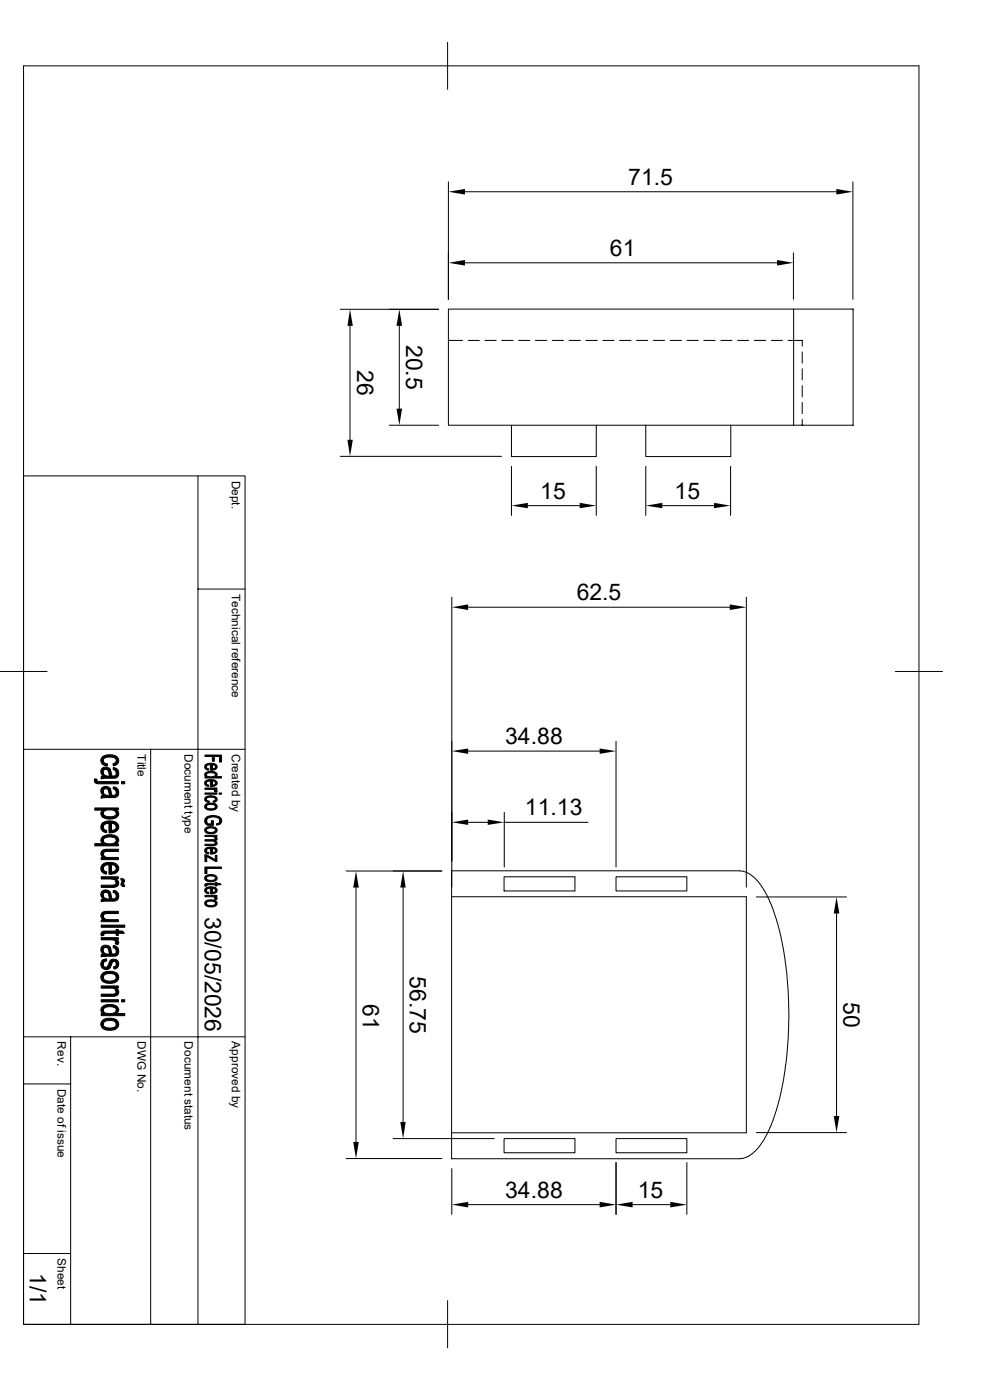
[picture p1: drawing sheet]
<svg xmlns="http://www.w3.org/2000/svg" width="210mm" height="297mm" viewBox="0 0 210 297" stroke-linecap="round" stroke-linejoin="round" font-family="sans-serif">
<g fill="none" stroke="#000" stroke-width=".21">
<path d="M5 14h189.9v267h-189.9zM95 9v10M95.1 38.6v24.9M180.9 38.6v24.9M98.6 40.7h78.8M98.6 55.8h66.2M168.3 53.6v9.9M72.2 65.6h20.8M74.3 69.1v24.2M84.7 69.1v17.6M95.1 65.6h73.3v24.6h-73.3zM95.1 72.2h3"/>
<path d="M99.3 72.2h2.4M102.9 72.2h2.3M106.4 72.2h2.4M110 72.2h2.4M113.6 72.2h2.4M117.2 72.2h2.3M120.7 72.2h2.4M124.3 72.2h2.4M127.9 72.2h2.4M131.4 72.2h2.5M135 72.2h2.4M138.6 72.2h2.4"/>
<path d="M142.2 72.2h2.4M145.8 72.2h2.3M149.3 72.2h2.4M152.9 72.2h2.4M156.5 72.2h2.3M160 72.2h2.4M163.6 72.2h2.4M167.2 72.2h3v1.2M168.4 65.6h12.6v24.6h-12.6M170.2 74.7v2.3M170.2 78.2v2.4M72.2 96.8h34.2"/>
<path d="M82.6 90.2h10.4M108.5 90.2v6.7h18v-6.7M108.5 98.9v10.4M126.5 98.9v10.4M137 90.2v6.7h18v-6.7M137 98.9v10.4M155 98.9v10.4M170.2 81.8v2.4M170.2 85.4v2.4M170.2 89v1.2M5 101h47v180h-47M42 101v180"/>
<path d="M112 107.3h11M140.5 107.3h11M42 125h10M95.8 126.7v61.5M99.3 128.8h55.5M158.3 126.7v61.5M0 142.5h10M5 159h47M32 159v122M99.3 159.3h27.9M130.7 157.3v26.6M189.9 142.5h10"/>
<path d="M99.3 174.5h4.2M107 172.3v11.6M107 174.5h17.8M73.4 184.8h20.3M75.5 188.3v54M85.5 188.3v49.7M95.8 190.2v50.1h62.5v-50.1h-62.5v-5.5h61l1.6 .4 1.2 .7 1 1 1.5 2 1.5 3.1 1.2 3.3 .9 3.6 .8 4.8 .7 6.9 .1 3.7-.1 5.9-.3 4.3-.8 5.2-1 4.7-1.5 4.3-1.4 2.9-1.6 2.3-1 .9-1.2 .8-1.6 .3h-61v-5.5M106.9 186h15.1v3h-15.1zM130.7 186h15v3h-15zM160.4 190.3h19.2M177.5 193.8v43M5 220h47"/>
<path d="M15 220v61M5 230h10M73.4 245.8h20.3M83.4 241.6h21.5M95.8 247.9v9.7M99.3 255.6h27.9M106.9 241.6h15.1v3h-15.1zM130.7 241.6h15v3h-15zM130.7 246.6v11M134.2 255.6h8M145.7 246.6v11M160.4 240.3h19.2"/>
<path d="M5 265.9h10M95 275.9v10.1"/>
</g>
<g fill="#000" stroke="#000" stroke-width=".21">
<path d="M20.1 165.2l.5 .1-.1 .9-.3-.1-.2-.3z" fill-rule="evenodd"/>
<path d="M21.6 172l.2-.1v1.5l-.3-.3-.1-.5z" fill-rule="evenodd"/>
<path d="M21.7 177.6l.2-.1-.1 1.5a.8 .8 0 0 1-.1-1.4z" fill-rule="evenodd"/>
<path d="M21.9 163.8v.9z" fill-rule="evenodd"/>
<path d="M21.9 167.9v.9z" fill-rule="evenodd"/>
<path d="M21.7 174.7l.2-.2v1.2l.2 .3 .5 .2v.5a1.2 1.2 0 0 1-1.1-.8 1.2 1.2 0 0 1 .2-1.2z" fill-rule="evenodd"/>
<path d="M21.8 160.5l.1 1.1 .3 .3 .6 .2-.1 .4a1.17 1.17 0 0 1-1.1-.5 1.17 1.17 0 0 1 0-1.3z" fill-rule="evenodd"/>
<path d="M21.6 163.1a1.18 1.18 0 0 1 1.7 .1l-.1 1.4a1.42 1.42 0 0 0-.7-1.4h-.1a.51 .51 0 0 0-.5 .6l-.1 .8a1.15 1.15 0 0 1-.2-1.5z" fill-rule="evenodd"/>
<path d="M21.6 167.2a1.18 1.18 0 0 1 1.7 .1v1.4l-.2-.4a.68 .68 0 0 0-.3-.9 .68 .68 0 0 0-.9 .2l-.1 1.1a1.15 1.15 0 0 1-.2-1.5z" fill-rule="evenodd"/>
<path d="M24 162h.1a.58 .58 0 0 0 .6-.6l-.1 .9-.6 .2z" fill-rule="evenodd"/>
<path d="M24 162.8l.7 .2v1l-.2-.5-.5-.2z" fill-rule="evenodd"/>
<path d="M24 166.9l.7 .2v1l-.2-.5-.5-.2z" fill-rule="evenodd"/>
<path d="M21.9 174.5a2.89 2.89 0 0 1 2.8 0v.9l-.4-.6-.7-.1v2h-.5v-2.1l-.9 .3-.3 .6z" fill-rule="evenodd"/>
<path d="M24.6 171.8l.1 .8z" fill-rule="evenodd"/>
<path d="M21.9 177.4a2.98 2.98 0 0 1 2.9 .1l-.1 .8a1.48 1.48 0 0 0-2-.7l-.6 .2-.2 .5z" fill-rule="evenodd"/>
<path d="M20.5 165.6l.3 .2h4.3v.5h-4.3l-.3-.1z" fill-rule="evenodd"/>
<path d="M20.1 171.4h5v.4h-.5v.5a1.95 1.95 0 0 0-2.7 0l-.1 1.1v-1.5h-1.7z" fill-rule="evenodd"/>
<path d="M20.1 179h1.7l.1-1.5v.8a1.61 1.61 0 0 0 2.2 .6l.5-.3v.4h.5v.5h-5z" fill-rule="evenodd"/>
<path d="M22 160.4l.2-.1a2.4 2.4 0 0 1 2.9 .6v.8l-.4 .5v-.8a1.49 1.49 0 0 0-2-.7l-.6 .2-.2 .5z" fill-rule="evenodd"/>
<path d="M21.9 164.1l.5 .4 .9 .1v-1.4l.3 .8a.56 .56 0 0 0 .5 .6 .56 .56 0 0 0 .6-.6v-1a1.14 1.14 0 0 1 .4 1.4 1.14 1.14 0 0 1-1.3 .7h-1.5l-.8 .2v-.5l.4-.1z" fill-rule="evenodd"/>
<path d="M21.9 168.2l.5 .5h.9v-1.4l.3 .8a.56 .56 0 0 0 .5 .6 .56 .56 0 0 0 .6-.6v-1a1.14 1.14 0 0 1 .4 1.4 1.14 1.14 0 0 1-1.3 .7h-1.7l-.6 .2v-.5l.4-.1z" fill-rule="evenodd"/>
<path d="M21.9 172.6a1.81 1.81 0 0 0 2.6 .4l.2-.2v-.9a.96 .96 0 0 1 .4 1.1 .96 .96 0 0 1-1 .7h-.1a3.2 3.2 0 0 1-2.2-.3z" fill-rule="evenodd"/>
<path d="M23.6 174.7v1.5h.2l.5-.2 .3-.3 .1-1.2a1.14 1.14 0 0 1 .4 1.4 1.14 1.14 0 0 1-1.2 .7l-.3 .1z" fill-rule="evenodd"/>
<path d="M24.8 177.5a.87 .87 0 0 1 .4 .8 .87 .87 0 0 1-.6 .7z" fill-rule="evenodd"/>
<path d="M25.8 165.8h.7v.5h-.7z" fill-rule="evenodd"/>
<path d="M43.5 164.1l.3-.2v.9l-.3-.2z" fill-rule="evenodd"/>
<path d="M43.6 162.3l.2-.2v.7l.5 .3-.1 .3a.73 .73 0 0 1-.7-.3 .73 .73 0 0 1 .1-.8z" fill-rule="evenodd"/>
<path d="M43.5 165.8l.3-.2v.7l.5 .3-.1 .2a.72 .72 0 0 1-.7-1z" fill-rule="evenodd"/>
<path d="M43.6 169.2l.2-.2v.8l.6 .2v.2a.69 .69 0 0 1-.8-.2 .69 .69 0 0 1 0-.8z" fill-rule="evenodd"/>
<path d="M43.8 173.4v.8l.3 .5 .7 .1v-.7h.5v1h-1.4l-.2-.2-.3-.5v-.5z" fill-rule="evenodd"/>
<path d="M45.6 177.5l.1 .4z" fill-rule="evenodd"/>
<path d="M43.8 162.1l.6-.2 .9 .1 .4 .1v.6l-.2-.4-.5-.1v1.2h-.4v-1.2l-.6 .1-.2 .4z" fill-rule="evenodd"/>
<path d="M43.8 165.6l.5-.2 1.3 .1 .1 .6-.2-.3-.5-.1v1.1l-.4 .1v-1.2l-.6 .1-.2 .4z" fill-rule="evenodd"/>
<path d="M45.2 170l.5-.4v.5l-.4 .1z" fill-rule="evenodd"/>
<path d="M43.8 170.6l.9-.3 .7 .1 .3 .2v.5a1.24 1.24 0 0 0-1.9 0z" fill-rule="evenodd"/>
<path d="M43.8 175.6l.5-.2 1.2 .1 .2 .1v.5a1.24 1.24 0 0 0-1.9 0z" fill-rule="evenodd"/>
<path d="M43.5 178.1h2.1l.1 .7-.2-.3-.3-.1h-1.7z" fill-rule="evenodd"/>
<path d="M43.8 179.9l.5-.2 1.2 .1 .2 .1v.6l-.2-.4-.5-.1v1.2h-.4v-1.2l-.6 .1-.2 .4z" fill-rule="evenodd"/>
<path d="M43.5 168.2h2.5v.3h-2.5z" fill-rule="evenodd"/>
<path d="M43.5 167.2h2.5v.2h-.4v.4l-.5-.3h-1.6z" fill-rule="evenodd"/>
<path d="M43.5 177.2h2.5v.3h-.4v.2l-.5-.2h-1.6z" fill-rule="evenodd"/>
<path d="M45 162.2v.9h.2l.5-.3v-.7a.68 .68 0 0 1 .3 .9 .68 .68 0 0 1-.8 .4h-.2z" fill-rule="evenodd"/>
<path d="M43.8 163.9l.9-.2a1.04 1.04 0 0 1 1.4 .8l-.4 .3v-.5a1.29 1.29 0 0 0-1.9 .1z" fill-rule="evenodd"/>
<path d="M45 165.7l.1 .9 .6-.4v-.6a.68 .68 0 0 1 .3 .9 .68 .68 0 0 1-.8 .3h-.2z" fill-rule="evenodd"/>
<path d="M45.6 167.4l.5 .3-.2 .4-.4-.1z" fill-rule="evenodd"/>
<path d="M43.8 169l.7-.2 .6 .1a.7 .7 0 0 1 .8 .3 .7 .7 0 0 1-.1 .9l-.1-.5a1.3 1.3 0 0 0-1.7-.4l-.2 .3z" fill-rule="evenodd"/>
<path d="M43.5 170.8l.3-.2v.5a1.26 1.26 0 0 0 1.7 .3l.2-.2v-.6a.7 .7 0 0 1 .3 .8 .7 .7 0 0 1-.8 .4l-.4 .1a.99 .99 0 0 1-1.4-1z" fill-rule="evenodd"/>
<path d="M43.5 175.8l.3-.2v.5a1.26 1.26 0 0 0 1.7 .3l.2-.3v-.5a.74 .74 0 0 1 .3 .9 .74 .74 0 0 1-.9 .4h-.3a.99 .99 0 0 1-1.4-.8z" fill-rule="evenodd"/>
<path d="M45.7 177.5a.48 .48 0 0 1 .4 .5 .48 .48 0 0 1-.5 .4z" fill-rule="evenodd"/>
<path d="M43.5 179.1h1.9l.3-.2v-.5a.5 .5 0 0 1 .3 .7 .5 .5 0 0 1-.7 .3h-1.8z" fill-rule="evenodd"/>
<path d="M45.9 174.8a.72 .72 0 0 0 .8-.7v.7l-.7 .2z" fill-rule="evenodd"/>
<path d="M46.5 168.2h.5v.3h-.5z" fill-rule="evenodd"/>
<path d="M43.5 160.2h3.5v1.5h-.4v-1.2h-1.1v1h-.5v-1h-1.5z" fill-rule="evenodd"/>
<path d="M43.8 164.5a1.33 1.33 0 0 0 1.9-.2v.5h1.3v.3h-3.5v-.3h.3z" fill-rule="evenodd"/>
<path d="M43.8 173.4l1.1-.4 .9 .1 .8 .2a.9 .9 0 0 1 .1 1.5v-.7a1.58 1.58 0 0 0-2.3-.7l-.4 .3-.2 .5z" fill-rule="evenodd"/>
<path d="M21.5 196.3h5v.4h-5z" fill-rule="evenodd"/>
<path d="M21.9 189.9v.9z" fill-rule="evenodd"/>
<path d="M21.6 197.7l.4-.1v.9h-.5l-.1-.4z" fill-rule="evenodd"/>
<path d="M21.9 181.2l.1 .7h-.1z" fill-rule="evenodd"/>
<path d="M21.9 194.4l.1 .8-.1-.1z" fill-rule="evenodd"/>
<path d="M21.7 183.5l.2-.2 .1 1.3 .6 .4v.5a1.2 1.2 0 0 1-1.1-.7 1.2 1.2 0 0 1 .2-1.3z" fill-rule="evenodd"/>
<path d="M21.6 189.1a1.18 1.18 0 0 1 1.7 .1v1.5l-.2-.5a.68 .68 0 0 0-.3-.8 .68 .68 0 0 0-.9 .2l-.1 1.1a1.15 1.15 0 0 1-.2-1.6z" fill-rule="evenodd"/>
<path d="M21.9 183.3a3 3 0 0 1 2.8 0v.9l-.3-.5-.8-.2v2h-.5v-2.1l-.9 .2-.3 .6z" fill-rule="evenodd"/>
<path d="M24.6 186.4v.8z" fill-rule="evenodd"/>
<path d="M24 188.9l.7 .2v.9l-.1-.4-.6-.2z" fill-rule="evenodd"/>
<path d="M21.5 180.6l.3-.2 .6-.2h2.7v.4l-2.8 .1-.4 .4v.8l-.5-.6z" fill-rule="evenodd"/>
<path d="M21.5 181.9h.5l.1-.3 .6 .3h2.4v.5h-3.6z" fill-rule="evenodd"/>
<path d="M21.5 186h3.6v.4h-.5v.5l-.3-.3-.4-.1h-2.4z" fill-rule="evenodd"/>
<path d="M21.8 193.5l.7-.2h2.6v.5h-2.5l-.5 .2-.2 1.1a.88 .88 0 0 1-.1-1.6z" fill-rule="evenodd"/>
<path d="M21.5 195.2h.5l.1-.4 .6 .3h2.4v.4h-3.6z" fill-rule="evenodd"/>
<path d="M21.5 198.9h3.6v.4h-.5l-.1 .5a.98 .98 0 0 0-1.1-.4h-1.9z" fill-rule="evenodd"/>
<path d="M23.6 183.5v1.5l.7-.2 .3-.3 .1-1.2a1.18 1.18 0 0 1 .4 1.4 1.18 1.18 0 0 1-1.4 .7l-.1 .1z" fill-rule="evenodd"/>
<path d="M21.5 187.8l2.8-.1 .3-.3 .1-.9a.94 .94 0 0 1 .4 1.2 .94 .94 0 0 1-1.1 .6h-2.5z" fill-rule="evenodd"/>
<path d="M21.9 190.2l.5 .4 .9 .1v-1.5l.3 .8a.56 .56 0 0 0 .5 .7 .56 .56 0 0 0 .6-.7v-.9a1.14 1.14 0 0 1 .4 1.4 1.14 1.14 0 0 1-1.3 .7l-2.3 .1v-.5h.4z" fill-rule="evenodd"/>
<path d="M24.6 199.3l.1 .1a.59 .59 0 0 1 .4 .4 .59 .59 0 0 1-.1 .6l-.6-.2z" fill-rule="evenodd"/>
<path d="M26 186.9v1.1a.63 .63 0 0 1 0-1.1z" fill-rule="evenodd"/>
<path d="M22 197.6l2.6-.1v-.3h.5v.3h.9l.4 .5h-1.3v.5h-.5v-.5h-2.3l-.3 .2z" fill-rule="evenodd"/>
<path d="M25.7 186.4a.65 .65 0 0 1 .7 .4 .65 .65 0 0 1-.3 .7v.5h-.1v-1.1l-.3-.2z" fill-rule="evenodd"/>
<path d="M26.1 187.6l.3 .1v.4l-.3-.1z" fill-rule="evenodd"/>
<path d="M43.5 181.4l.3 .3 .1 1.1h-.4z" fill-rule="evenodd"/>
<path d="M43.5 187.6l.4-.1v.5h-.4z" fill-rule="evenodd"/>
<path d="M43.5 180.1l.3-.2v.7l.5 .3-.1 .3a.76 .76 0 0 1-.7-1.1z" fill-rule="evenodd"/>
<path d="M43.5 188.6l.3-.3v.8l.5 .3-.1 .2a.72 .72 0 0 1-.7-1z" fill-rule="evenodd"/>
<path d="M43.5 181.4h.3l1.9 1v.4l-1.9-1.1z" fill-rule="evenodd"/>
<path d="M43.8 185.8l.6-.3 .9 .1 .4 .2v.5a1.27 1.27 0 0 0-1.8-.2l-.1 .2z" fill-rule="evenodd"/>
<path d="M43.8 188.3l.8-.2 .8 .1 .3 .1v.6l-.2-.3-.5-.2v1.2h-.4v-1.2l-.6 .2-.2 .3z" fill-rule="evenodd"/>
<path d="M43.8 191.1l.8-.2 .8 .1 .3 .1v.5a1.25 1.25 0 0 0-1.9 0z" fill-rule="evenodd"/>
<path d="M45.7 181.4h.3v1.4h-.3z" fill-rule="evenodd"/>
<path d="M43.5 189.9h2.5v.3h-.4v.3l-.4-.3h-1.7z" fill-rule="evenodd"/>
<path d="M45 180l.1 .9 .5-.1 .1-.2v-.7a.68 .68 0 0 1 .3 .9 .68 .68 0 0 1-.8 .3l-.2 .1z" fill-rule="evenodd"/>
<path d="M43.5 185.9l.3-.1v.5a1.25 1.25 0 0 0 1.9 0v-.5a.72 .72 0 0 1 .3 .9 .72 .72 0 0 1-.9 .3h-.7a.79 .79 0 0 1-.8-.2 .79 .79 0 0 1-.1-.9z" fill-rule="evenodd"/>
<path d="M45 188.4v1l.7-.3v-.8a.67 .67 0 0 1 .3 .8 .67 .67 0 0 1-.7 .5h-.3z" fill-rule="evenodd"/>
<path d="M45.6 190.2l.5 .3-.2 .3h-.4z" fill-rule="evenodd"/>
<path d="M43.5 191.3l.3-.2v.5a1.26 1.26 0 0 0 1.7 .4l.2-.3v-.6a.7 .7 0 0 1 .3 .9 .7 .7 0 0 1-.8 .4h-.4a1.05 1.05 0 0 1-1.4-.8z" fill-rule="evenodd"/>
<path d="M43.9 187.5l1.8-.1v-.2h.3v.2h.7l.2 .3h-.9v.3h-.3v-.3h-1.8v.1z" fill-rule="evenodd"/>
<path d="M43.5 183.9h3.5v.3h-3.1v1.1h-.4z" fill-rule="evenodd"/>
<path d="M21.6 213.7l.3-.3v1.6a.85 .85 0 0 1-.3-1.3z" fill-rule="evenodd"/>
<path d="M21.9 201.5v.9z" fill-rule="evenodd"/>
<path d="M21.8 203.6l.8-.2v.5l-.5 .1-.2 .6z" fill-rule="evenodd"/>
<path d="M21.6 200.8a1.29 1.29 0 0 1 1.7 .1l-.1 1.5a1.36 1.36 0 0 0-.8-1.4l-.5 .3-.1 1.1a1.13 1.13 0 0 1-.2-1.6z" fill-rule="evenodd"/>
<path d="M24 200.6l.7 .2v1l-.1-.5-.6-.3z" fill-rule="evenodd"/>
<path d="M21.9 206.4a3 3 0 0 1 2.8 0v.9a1.57 1.57 0 0 0-2.3-.6l-.3 .2-.2 .4z" fill-rule="evenodd"/>
<path d="M24.6 209.6v.8z" fill-rule="evenodd"/>
<path d="M21.9 216.4a3 3 0 0 1 2.8 0v.9a1.57 1.57 0 0 0-2.3-.7l-.3 .3-.2 .4z" fill-rule="evenodd"/>
<path d="M21.7 203.8l.1-.2 .1 1a.57 .57 0 0 0 .6 .6 .57 .57 0 0 0 .5-.6 1.12 1.12 0 0 1 1.7-1v.9v-.1a.47 .47 0 0 0-.5-.5 .47 .47 0 0 0-.5 .5 1.21 1.21 0 0 1-1.7 1.1 1.14 1.14 0 0 1-.3-1.7z" fill-rule="evenodd"/>
<path d="M21.5 209.2h3.6v.4h-.5v.5l-.4-.4-.3-.1h-2.4z" fill-rule="evenodd"/>
<path d="M21.5 212.1h3.6v.5h-3.6z" fill-rule="evenodd"/>
<path d="M21.9 201.9l.5 .5h.9v-1.5l.3 .8a.56 .56 0 0 0 .5 .7 .56 .56 0 0 0 .6-.6v-1a1.14 1.14 0 0 1 .4 1.4 1.14 1.14 0 0 1-1.3 .7l-2.3 .1v-.5l.4-.1z" fill-rule="evenodd"/>
<path d="M24.7 203.6a1.07 1.07 0 0 1 .4 1.2 1.07 1.07 0 0 1-.9 .8l-.1-.5a.58 .58 0 0 0 .6-.6z" fill-rule="evenodd"/>
<path d="M21.6 206.6l.3-.2v.9a1.54 1.54 0 0 0 2.1 .8l.6-.5 .1-1.2a1.21 1.21 0 0 1 .4 1.5 1.21 1.21 0 0 1-1.4 .7 1.75 1.75 0 0 1-2.3-1.4z" fill-rule="evenodd"/>
<path d="M21.5 210.9h2.8l.3-.4 .1-.9a.94 .94 0 0 1 .4 1.2 .94 .94 0 0 1-1.1 .6h-2.5z" fill-rule="evenodd"/>
<path d="M21.9 213.4a2.46 2.46 0 0 1 3.2 .6v.7l-.4 .3v-.7a1.64 1.64 0 0 0-2.3-.6l-.4 .3-.1 .3z" fill-rule="evenodd"/>
<path d="M21.5 216.7l.4-.3v.9a1.54 1.54 0 0 0 2.1 .7l.6-.4 .1-1.2a1.23 1.23 0 0 1 .4 1.4 1.23 1.23 0 0 1-1.4 .8 1.85 1.85 0 0 1-2.3-1.3z" fill-rule="evenodd"/>
<path d="M25.8 212.1h.7v.5h-.7z" fill-rule="evenodd"/>
<path d="M21.9 214.5a1.88 1.88 0 0 0 2.8-.1v-.1v.7h1.8v.5h-5v-.5h.4z" fill-rule="evenodd"/>
</g>
<g fill="#000">
<path d="M95.1 40.7l3.5-.6v1.2zM95.1 55.8l3.5-.6v1.1zM164.8 55.2l3.5 .6-3.5 .5zM177.4 40.1l3.5 .6-3.5 .6zM74.3 65.6l.5 3.5h-1.1zM84.7 65.6l.6 3.5h-1.2zM73.7 93.3h1.1l-.5 3.5zM84.1 86.7h1.2l-.6 3.5zM108.5 107.3l3.5-.6v1.1zM123 106.7l3.5 .6-3.5 .5zM137 107.3l3.5-.6v1.1zM151.5 106.7l3.5 .6-3.5 .5z"/>
<path d="M95.8 128.8l3.5-.6v1.2zM154.8 128.2l3.5 .6-3.5 .6zM95.8 159.3l3.5-.5v1.1zM127.2 158.8l3.5 .5-3.5 .6zM95.8 174.5l3.5-.6v1.1zM103.5 173.9l3.5 .6-3.5 .5zM75.5 184.8l.6 3.5h-1.2zM85.5 184.8l.6 3.5h-1.2zM177.5 190.3l.6 3.5h-1.2zM84.9 238h1.2l-.6 3.6zM176.9 236.8h1.2l-.6 3.5zM74.9 242.3h1.2l-.6 3.5z"/>
<path d="M95.8 255.6l3.5-.6v1.2zM127.2 255l3.5 .6-3.5 .6zM130.7 255.6l3.5-.6v1.2zM142.2 255l3.5 .6-3.5 .6z"/>
</g>
<g font-size="4.9">
<text x="133.3" y="39.2">71.5</text>
<text x="129.4" y="54.3">61</text>
<text x="86.1" y="73.2" transform="rotate(90 86.1 73.2)">20.5</text>
<text x="75.7" y="78.5" transform="rotate(90 75.7 78.5)">26</text>
<text x="114.6" y="105.8">15</text>
<text x="143.1" y="105.8">15</text>
<text x="122.3" y="127.3">62.5</text>
<text x="107.1" y="157.9">34.88</text>
<text x="111.3" y="173">11.13</text>
<text x="43.5" y="194.5" transform="rotate(90 43.5 194.5)">30/05/2026</text>
<text x="87" y="207" transform="rotate(90 87 207)">56.75</text>
<text x="77" y="212.9" transform="rotate(90 77 212.9)">61</text>
<text x="178.9" y="212.6" transform="rotate(90 178.9 212.6)">50</text>
<text x="107.1" y="254.1">34.88</text>
<text x="135.3" y="254.1">15</text>
<text x="6.3" y="270" transform="rotate(90 6.3 270)">1/1</text>
</g>
<g font-size="2.5">
<text x="49.2" y="102" transform="rotate(90 49.2 102)">Dept.</text>
<text x="49.2" y="126" transform="rotate(90 49.2 126)">Technical reference</text>
<text x="29.2" y="160" transform="rotate(90 29.2 160)">Title</text>
<text x="39.2" y="160" transform="rotate(90 39.2 160)">Document type</text>
<text x="49.2" y="160" transform="rotate(90 49.2 160)">Created by</text>
<text x="12.2" y="220.9" transform="rotate(90 12.2 220.9)">Rev.</text>
<text x="29.2" y="220.9" transform="rotate(90 29.2 220.9)">DWG No.</text>
<text x="39.2" y="220.9" transform="rotate(90 39.2 220.9)">Document status</text>
<text x="49.2" y="220.9" transform="rotate(90 49.2 220.9)">Approved by</text>
<text x="12.2" y="231" transform="rotate(90 12.2 231)">Date of issue</text>
<text x="12.2" y="266.9" transform="rotate(90 12.2 266.9)">Sheet</text>
</g>
</svg>
